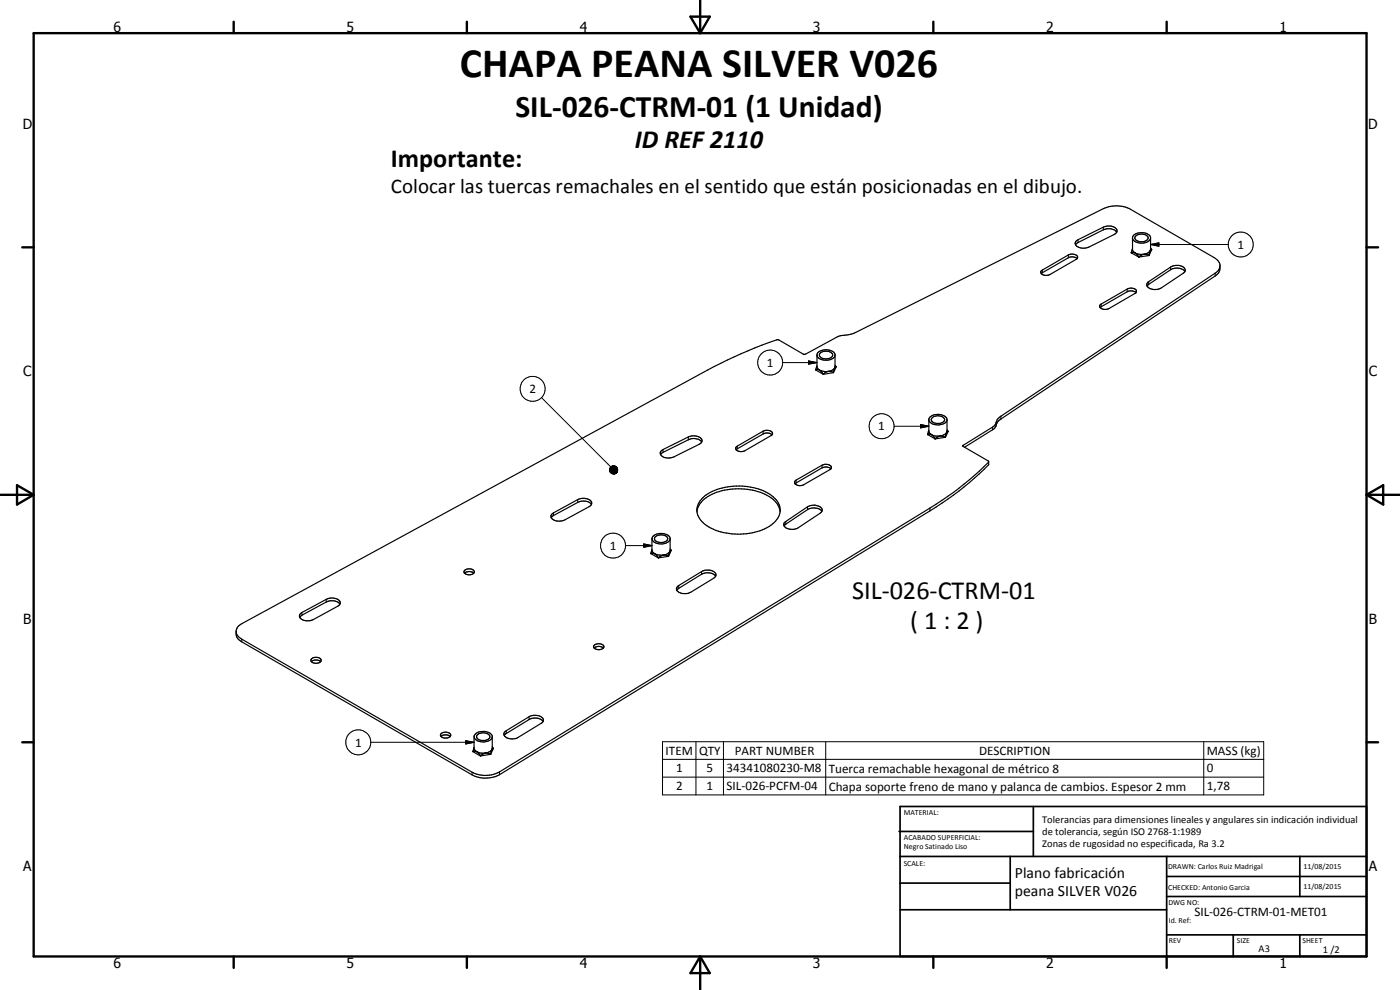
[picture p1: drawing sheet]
<svg xmlns="http://www.w3.org/2000/svg" width="420mm" height="297mm" viewBox="0 0 420 297" stroke-linecap="round" stroke-linejoin="round" font-family="sans-serif">
<g fill="none" stroke="#000" stroke-width=".35">
<path d="M322.9 72.4l8.2-4.2a3.1 3.1 0 0 1 4.1 .8v.6l-.8 .8-7.6 3.7a2.99 2.99 0 0 1-4.1-1zM323.2 77.6a2.32 2.32 0 0 0-2.6-.3l-8.1 4.8M335.1 69.6a3.4 3.4 0 0 0-4-.6l-7.8 3.9-.5 .5M339.5 75.7l2.3 1.4M339.9 74.6l-.4 1.3h1.1M340.6 75.9l-.7-.9v-3.7a3.2 3.2 0 0 1 4.5-1.1l.7 .5 .2 .5v3.6l-.2 .6-.5 .4-1.3 .5M340.6 75.9l1.5 .4h1.2M340.6 75.9l1.1 1.2M340.8 70.9a2.54 2.54 0 0 1 3.8 .4 1.48 1.48 0 0 1-1.5 1.2h-1a1.24 1.24 0 0 1-1.5-1.4zM341.7 77.1h.1M341.8 77.1h.1M343.3 76.3l1.5 .3"/>
<path d="M343.3 76.3l-1.5 .8M344.8 76.6v.1M344.8 76.7l-3 .4M344.8 76.6h.1M345.3 71.4a2.61 2.61 0 0 1-3.4 1.5l-1.6-.7-.4-.7M345.3 74.4l.3 .4M345.3 74.9h.1M345.3 74.9l-.5 1.7M345.6 74.8l-.8 1.9M345.6 74.8l-.2 .1M345.6 74.8v.2M366.1 79.8l-.3 1-.7 .9-64.7 43.2a4.9 4.9 0 0 0-1.8 2.6l-9.6 6.3 7.6 4.5 .1 1.1a88.3 88.3 0 0 1-17.6 13.9l-129.2 79.2a9 9 0 0 1-8.2 0l-69.2-39.9a2.85 2.85 0 0 1-1.6-3.2"/>
<path d="M312.6 81.2l8-4.7a1.92 1.92 0 0 1 2.8 .7l-.3 .5-7.9 4.6a1.97 1.97 0 0 1-2.9-.6zM330.1 91.5l8.2-4.8a2.07 2.07 0 0 1 2.8 .5l-.3 .7-8 4.7a1.99 1.99 0 0 1-2.8-.7zM340.9 87.8a2.43 2.43 0 0 0-2.6-.3l-8.2 4.8M344.4 84.8l6.9-4.7a3.2 3.2 0 0 1 4.4 .7 1.01 1.01 0 0 1-.6 1.2l-6.5 4.4a3.3 3.3 0 0 1-4.4-.7zM355.6 81.4a3.5 3.5 0 0 0-4.3-.5l-6.5 4.4-.6 .6M244.9 110.9l2.2 1.4 3-.5M244.9 111a2.03 2.03 0 0 1 2.1 1.2M245.2 109.7l-.3 1.3M246.2 105.8a2.31 2.31 0 0 1 3.7 .8 2.45 2.45 0 0 1-3.4 .8 .89 .89 0 0 1-.3-1.6zM247 112.2h.1M247 112.2v.1M247.1 112.2v.1"/>
<path d="M248.6 111.4l1.5 .4M248.6 111.4l-1.5 .8M250.1 111.8h.1M250.6 110.2l.4-.2-.9 1.8M250.6 106.6a3 3 0 0 1-4.1 1.3l-.9-.5-.4-.7M250.6 110.1v-3.8a3.4 3.4 0 0 0-4.7-.9l-.6 .6-.1 .5v3.6a2.71 2.71 0 0 0 3.4 1.3M250.6 109.6l.3 .6M250.6 110.1l-.9 1-1.1 .3M250.6 110.2l-.5 1.6M198.3 135.4l.7-.5 7.6-3.8a2.96 2.96 0 0 1 4.1 1l-.4 .9-.5 .3-7.5 3.8a2.87 2.87 0 0 1-4.1-1zM210.6 132.6a3.4 3.4 0 0 0-4-.6l-7.9 3.8-.5 .6M220.9 134.2l8.1-4.8a1.83 1.83 0 0 1 2.8 .7l-.2 .5-8 4.6a1.91 1.91 0 0 1-2.8-.7z"/>
<path d="M231.7 130.5a2.18 2.18 0 0 0-2.7-.3l-8.1 4.8M278.5 130.3l2.2 1.4M278.5 130.3h.9M278.8 129.1l-.3 1.2M278.8 125.9v3.4l.2 .6 .6 .5M279.6 130.4l1 1.2M279.6 130.4l1 .4h1.6M279.7 125.4a2.55 2.55 0 0 1 3.8 .4 1.48 1.48 0 0 1-1.5 1.2h-1a1.15 1.15 0 0 1-1.2-.4 1.15 1.15 0 0 1-.1-1.2zM280.6 131.6h.1M280.6 131.6v.1M280.7 131.6v.1M282.2 130.8l1.5 .3"/>
<path d="M282.2 130.8l-1.5 .8M283.7 131.1v.1M284 129.9l-.3 1.2M284 129.9l-.5 .4-1.3 .5M284.1 129.7l-.1 .2M284.2 126.2a3.3 3.3 0 0 1-5.4-.1 2.33 2.33 0 0 1 3-1.8 2.38 2.38 0 0 1 2.4 1.4l-.1 4M284.2 128.9l.3 .6M284.3 129.5h.3l-.9 1.7-3 .5M284.3 129.5l-.2 .2M284.3 129.4v.1M289.5 134.2l8.4-5.3a2.99 2.99 0 0 0 1.4-2.2l1.1-1 64.3-42.9a3.1 3.1 0 0 0-.3-5.5l-25.2-14.5a9.2 9.2 0 0 0-8.1-.2l-74.3 37.1-1.8 .7-3.6 .6-9.6 5.3h-.7l-7.7-4.4a128.8 128.8 0 0 0-21 9.1l-139.7 76.1a2.45 2.45 0 0 0-1.8 2.3 2.45 2.45 0 0 0 1.6 2.4l69.2 39.9a8.8 8.8 0 0 0 8.2-.1l129.2-79.2a88.3 88.3 0 0 0 17.6-13.8M165.6 154.2l7.8-4.3a3.4 3.4 0 0 1 4.1 .7v.7l-.4 .5-7.5 4.2a3 3 0 0 1-4.3-.9z"/>
<path d="M177.5 151.4a3.3 3.3 0 0 0-4.1-.7l-7.3 4-.7 .6M209.2 153.5a7.5 7.5 0 0 1 5.2-5.5 19.2 19.2 0 0 1 17.5 1.7l1.6 1.8 .6 2M210.5 149.8a16.4 16.4 0 0 1 13.9-3.8 11.6 11.6 0 0 1 9.4 5.4 5.1 5.1 0 0 1-2.5 6.2 18.7 18.7 0 0 1-19.6-.2 4.9 4.9 0 0 1-1.6-7.2zM235.4 156.8l6.9-4.7a3.7 3.7 0 0 1 4 .1 1.01 1.01 0 0 1-.1 1.8l-6.6 4.3a3.4 3.4 0 0 1-4.4-.7zM238.6 144.4l8.1-4.8a2.06 2.06 0 0 1 2.8 .5l-.3 .7-8 4.6a1.88 1.88 0 0 1-2.7-.7zM246.7 153.4a3.5 3.5 0 0 0-4.4-.5l-7 4.9M249.4 140.7a2.52 2.52 0 0 0-2.7-.3l-8.1 4.8M139.3 171.2a1.89 1.89 0 0 1 3.1 .4 1.84 1.84 0 0 1-3.1 .1zM139.4 172a2.06 2.06 0 0 1 2.8 0M195.4 166v.2M195.4 166.1l2.2 1.3M195.4 166v.1"/>
<path d="M195.4 166.1h1.1M195.7 161.6a2.06 2.06 0 0 0 2.4 1.6 2.68 2.68 0 0 0 3-1.5M195.7 161.6a3.3 3.3 0 0 1 5-.8l.4 .7v3.7M195.7 164.8l-.3 1.2M195.7 161.6v3.4l.2 .6 .6 .5M196.5 166.1l1 .4h1.6M196.5 166.1l1.1 1.2M196.8 161a2.76 2.76 0 0 1 3.5 .3l.1 .2a2.14 2.14 0 0 1-3.1 1.1l-.8-.7v-.6zM197.6 167.3h.1M197.6 167.3v.1M199.1 166.5h.7l.8 .4M199.1 166.5l-1.5 .8"/>
<path d="M200.6 166.9h.1M200.6 166.8v.1M200.6 166.9l-3 .5M200.9 165.7l-.7 .5-1.1 .3M200.9 165.7l-.3 1.1M201.1 165.2l-.2 .5M201.1 164.7l.3 .4M201.2 165.2l-.1 .1M201.2 165.1h.1M201.2 165.1l-.3 .6M201.2 165.1h.3l-.9 1.8M201.4 165.1h.1"/>
<path d="M201.4 165.1v.1M203.3 176.1l7.6-4.8 2-.2a1.6 1.6 0 0 1 1.8 1.8l-.5 .6-6.9 4.2a3.1 3.1 0 0 1-4.3-.8zM214.8 172.9a3.2 3.2 0 0 0-4.2-.6l-7.1 4.4-.4 .4M90 184.3l.6-.5 7.3-4a2.78 2.78 0 0 1 4.2 1.2l-.8 .9-7.2 4a3.1 3.1 0 0 1-4.2-.9zM93.5 198.5a2.2 2.2 0 0 1 2.7 0M93.5 197.6a1.82 1.82 0 0 1 2.9 .5 1.76 1.76 0 0 1-3.1 0zM102 181.3a3.2 3.2 0 0 0-4.1-.7l-7.3 4-.7 .7M178.3 193.7a1.87 1.87 0 0 1 3 .4 1.82 1.82 0 0 1-3.2 0zM178.3 194.4a2.06 2.06 0 0 1 2.7 0M163 216.5l-7.5 4.7a3.4 3.4 0 0 1-4.2-.5M163 216.5a1.37 1.37 0 0 0-1.5-1.8l-1.4-.1-1.3 .5-6.9 4.1-.7 .8 .1 .7M163 216.5a3.3 3.3 0 0 0-4.2-.6l-7.1 4.3-.4 .4"/>
<path d="M132.3 220.2a1.91 1.91 0 0 1 3 .4 1.8 1.8 0 0 1-3.1 0zM132.4 221a2.12 2.12 0 0 1 2.7 0M142 225.4l2.2 1.4M142 225.4v.1M142 225.5v.1M142 225.5h.9M142.3 224.2l-.3 1.2M142.3 221v3.4l.2 .6 .6 .6M143.1 225.6l1 .3 1.2 .1M143.1 225.6l1.1 1.1M143.2 220.6a2.54 2.54 0 0 1 3.8 .3v.4a2.66 2.66 0 0 1-3.2 .7 .93 .93 0 0 1-.6-1.4zM144.2 226.7v.1"/>
<path d="M144.2 226.7h.1M145.4 226l-1.2 .7M145.7 225.9l1.5 .4M145.7 225.9l-.4 .1M147.2 226.3v.1M147.3 226.3l-3.1 .5M147.3 226.2v.1M147.3 226.2l-.1 .1M147.5 225l.3-.4h.3l-.8 1.7M147.5 225l-.2 1.2M147.5 225l-.4 .5-1.4 .4M147.7 221.1a3.2 3.2 0 0 1-4.8 .9 1.2 1.2 0 0 1-.6-1.3 1.2 1.2 0 0 1 1.1-.9 3.4 3.4 0 0 1 4.3 1.1v3.7l-.2 .4"/>
<path d="M147.7 224.1l.3 .6M147.9 224.5v.1"/>
</g>
<g fill="none" stroke="#000" stroke-width=".3">
<path d="M320.6 76.5v.8M323.5 71.9v.9M331.1 68.2v.8M345.3 73.4l2.5-.5v1zM345.3 73.4h23.3M312.8 81v.8M330.5 91.2v.8M338.3 86.7v.8M344.8 84.5v.8M351.3 80.1v.8M364.7 82v.8M162.5 119.3l20.8 20.8"/>
<path d="M234.9 108.8h10.3M242.6 108.3l2.6 .5-2.6 .5zM183.4 140l.2-.1 1.4 2zM183.6 139.9l.2-.2 1.2 2.2zM183.8 139.7h.3l.9 2.2zM184.1 139.7h.3l.6 2.2zM184.4 139.7l.2 .1 .4 2.1zM184.6 139.8l.3 .2 .1 1.9zM184.9 140l.2 .1-.1 1.8zM199 134.9v.8M206.6 131.1v.9M221.3 133.9v.8"/>
<path d="M229 129.4v.8M246.7 139.6v.8M268.3 127.9h10.5M276.3 127.4l2.5 .5-2.5 .5zM289.1 133.6v.4M296.7 138.7v.8M297.9 128.1v.8M298.9 126.8v.8M300.4 124.9v.8M166.1 153.9v.8M173.4 149.9v.8M182.9 140.9l2.1 1-2.1-.7z"/>
<path d="M182.9 141.2l2.1 .7-2-.4zM183 140.7l2 1.2-2.1-1zM183 141.5l2 .4-1.9-.2zM183 140.4l2 1.5-2-1.2zM183.1 141.7l1.9 .2h-1.7zM183.2 140.2l.2-.2 1.6 1.9zM183.2 140.2l1.8 1.7-2-1.5zM183.3 141.9h1.7l-1.5 .2zM183.5 142.1l1.5-.2zM183.8 142.2l1.2-.3zM184.1 142.2l.9-.3zM184.3 142.2l.7-.3z"/>
<path d="M184.6 142.2l.4-.3zM184.8 142l.2-.1zM185.1 140.1l.1 .3-.2 1.5zM185.2 140.4l-.2 1.5zM185.3 141.4l-.3 .5zM185.3 140.6l-.3 1.3zM185.4 141.1l-.4 .8zM185.4 140.9l-.4 1zM235.8 156.5v.8M238.9 144.1v.8M242.3 152.1v.8M279.1 152.4v.9"/>
<path d="M97.9 179.8v.8M187.7 163.7h8M193.2 163.2l2.5 .5-2.5 .5zM203.7 175.7v.8M210.6 171.5v.8M72.5 191.8v.8M90.6 183.8v.8M151.9 219.2v.9M158.8 215.1v.8M111.3 222.7h31M139.8 222.2l2.5 .5-2.5 .5zM141.7 231.7v.8"/>
<path d="M149.9 231.6v.9M198.8 222.5h180.5v16h-180.5zM198.8 227.8h180.5M198.8 233.2h180.5M208.9 222.5v16M217.1 222.5v16M247.8 222.5v16M361.3 222.5v16"/>
<circle cx="372.4" cy="73.4" r="3.7"/>
<circle cx="159.8" cy="116.7" r="3.7"/>
<circle cx="231.1" cy="108.8" r="3.8"/>
<circle cx="264.6" cy="127.9" r="3.7"/>
<circle cx="184" cy="163.7" r="3.8"/>
<circle cx="107.5" cy="222.7" r="3.8"/>
</g>
<g fill="none" stroke="#000" stroke-width=".71">
<path d="M10.1 9.9h400v277.1h-400zM70.1 6.5v3.4M140.1 6.5v3.4M207.2 5h5.8l-2.9 4.9zM210.1 0v9.9M280.1 6.5v3.4M350.1 6.5v3.4M6.7 74.2h3.4M410.1 74.2h3.5M.1 148.5h10M5.1 145.6l5 2.9-5 2.9zM410.1 148.5h10"/>
<path d="M410.1 148.5l5-2.9v5.8zM6.7 222.7h3.4M410.1 222.7h3.5M70.1 287v3.4M140.1 287v3.4M210.1 287v10M210.1 287l2.9 5h-5.8zM280.1 287v3.4M350.1 287v3.4"/>
</g>
<g fill="none" stroke="#000" stroke-width=".51">
<path d="M269.8 249.5h40.3M270.1 242h140v45h-140zM270.1 257h140M303.2 257v16M310.1 242v15M350.1 257v30M390.1 257v12M270.1 265h33.1M270.1 273h80M350.1 269h60M350.1 263h60M350.1 280.5h60"/>
<path d="M370.1 280.5v6.5M390.1 280.5v6.5"/>
</g>
<g fill="#000">
<path d="M345.3 73.4l2.5-.5v1zM242.6 108.3l2.6 .5-2.6 .5zM276.3 127.4l2.5 .5-2.5 .5zM185.3 141.4l-.3 .5zM185.4 141.1l-.4 .8zM185.4 140.9l-.4 1zM185.3 140.6l-.3 1.3zM185.2 140.4l-.2 1.5zM185.1 140.1l.1 .3-.2 1.5zM184.9 140l.2 .1-.1 1.8zM184.4 139.7l.2 .1 .4 2.1zM184.1 139.7h.3l.6 2.2z"/>
<path d="M183.8 139.7h.3l.9 2.2zM183.6 139.9l.2-.2 1.2 2.2zM183.4 140l.2-.1 1.4 2zM183.2 140.2l.2-.2 1.6 1.9zM183.2 140.2l1.8 1.7-2-1.5zM183 140.4l2 1.5-2-1.2zM183 140.7l2 1.2-2.1-1zM182.9 140.9l2.1 1-2.1-.7zM182.9 141.2l2.1 .7-2-.4zM183.1 141.7l1.9 .2h-1.7zM183.3 141.9h1.7l-1.5 .2zM183.5 142.1l1.5-.2z"/>
<path d="M183.8 142.2l1.2-.3zM184.1 142.2l.9-.3zM184.3 142.2l.7-.3zM184.6 142.2l.4-.3zM184.8 142l.2-.1zM193.2 163.2l2.5 .5-2.5 .5zM139.8 222.2l2.5 .5-2.5 .5z"/>
</g>
<path d="M184.8 139.8v2.1M183 141.7h2" fill="none" stroke="#000" stroke-width=".38"/>
<text font-size="12.6" x="138" y="23.2">CHAPA PEANA SILVER V026</text>
<text font-size="9.4" x="154.7" y="35">SIL-026-CTRM-01 (1 Unidad)</text>
<g font-size="7.9">
<text x="190.5" y="44.5">ID REF 2110</text>
<text x="117.3" y="50.2">Importante:</text>
<text x="255.7" y="179.6">SIL-026-CTRM-01</text>
<text x="273.2" y="188.6">( 1 : 2 )</text>
</g>
<text font-size="6.3" x="117.3" y="57.9">Colocar las tuercas remachales en el sentido que están posicionadas en el dibujo.</text>
<g font-size="4.7">
<text x="304.6" y="263.5">Plano fabricación</text>
<text x="304.6" y="268.9">peana SILVER V026</text>
</g>
<g font-size="4.2">
<text x="34" y="9.6">6</text>
<text x="104" y="9.6">5</text>
<text x="174" y="9.6">4</text>
<text x="244" y="9.6">3</text>
<text x="314" y="9.6">2</text>
<text x="384" y="9.6">1</text>
<text x="6.8" y="38.7">D</text>
<text x="410.6" y="38.7">D</text>
<text x="7" y="112.9">C</text>
<text x="410.8" y="112.9">C</text>
<text x="7" y="187.1">B</text>
<text x="410.8" y="187.1">B</text>
<text x="7" y="261.4">A</text>
<text x="410.8" y="261.4">A</text>
<text x="34" y="290.4">6</text>
<text x="104" y="290.4">5</text>
<text x="174" y="290.4">4</text>
<text x="244" y="290.4">3</text>
<text x="314" y="290.4">2</text>
<text x="384" y="290.4">1</text>
</g>
<g font-size="3.9">
<text x="371.4" y="74.6">1</text>
<text x="230.2" y="110.1">1</text>
<text x="158.9" y="117.9">2</text>
<text x="263.6" y="129.2">1</text>
<text x="183" y="165">1</text>
<text x="106.5" y="224">1</text>
<text x="199.8" y="226.4">ITEM</text>
<text x="209.8" y="226.5">QTY</text>
<text x="220.5" y="226.4">PART NUMBER</text>
<text x="293.8" y="226.5">DESCRIPTION</text>
<text x="362.2" y="226.6">MASS (kg)</text>
<text x="202.9" y="231.8">1</text>
<text x="212" y="231.8">5</text>
<text x="218" y="231.8">34341080230-M8</text>
<text x="248.7" y="231.9">Tuerca remachable hexagonal de métrico 8</text>
<text x="362.2" y="231.8">0</text>
<text x="202.9" y="237.1">2</text>
<text x="212" y="237.1">1</text>
<text x="218" y="237.1">SIL-026-PCFM-04</text>
<text x="248.7" y="237.2">Chapa soporte freno de mano y palanca de cambios. Espesor 2 mm</text>
<text x="362.2" y="237.1">1,78</text>
<text x="358.5" y="275">SIL-026-CTRM-01-MET01</text>
</g>
<g font-size="3.1">
<text x="312.7" y="246.8">Tolerancias para dimensiones lineales y angulares sin indicación individual</text>
<text x="312.7" y="250.4">de tolerancia, según ISO 2768-1:1989</text>
<text x="312.7" y="254">Zonas de rugosidad no especificada, Ra 3.2</text>
<text x="377.7" y="285.6">A3</text>
<text x="397" y="285.9">1 /2</text>
</g>
<g font-size="2.4">
<text x="271.2" y="244.4">MATERIAL:</text>
<text x="271.3" y="252">ACABADO SUPERFICIAL:</text>
<text x="271.3" y="254.6">Negro Satinado Liso</text>
<text x="271.2" y="259.7">SCALE:</text>
<text x="350.6" y="260.8">DRAWN: Carlos Ruiz Madrigal</text>
<text x="391.2" y="260.6">11/08/2015</text>
<text x="350.6" y="267">CHECKED: Antonio Garcia</text>
<text x="391.2" y="266.7">11/08/2015</text>
<text x="350.6" y="271.4">DWG NO:</text>
<text x="350.8" y="276.9">Id. Ref:</text>
<text x="350.8" y="282.8">REV</text>
<text x="371.2" y="282.9">SIZE</text>
<text x="390.9" y="282.9">SHEET</text>
</g>
</svg>
